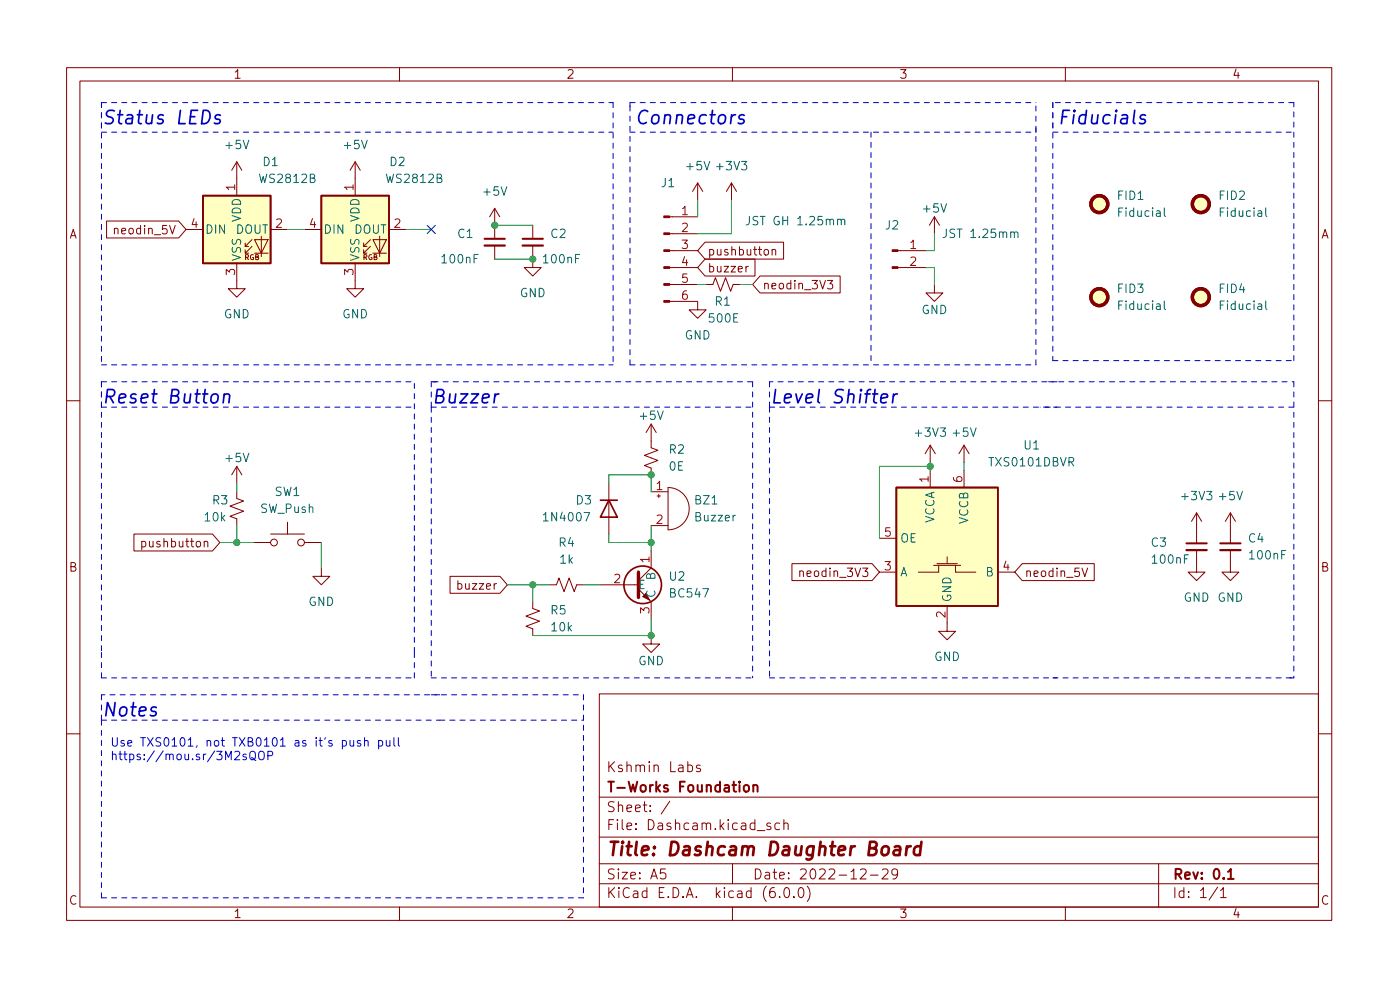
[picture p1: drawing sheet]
<svg xmlns="http://www.w3.org/2000/svg" width="210mm" height="148mm" viewBox="0 0 210 148" stroke-linecap="round" stroke-linejoin="round" font-family="sans-serif">
<g fill="none" stroke="#840000" stroke-width=".15">
<path d="M10 10.2h190v128h-190zM12 12.2h186v124h-186zM60 10.2v2M110 10.2v2M160 10.2v2M16 33.2h10.8l1.1 1.3-1.1 1.2h-10.8zM27.9 34.5h2.6M35.6 39.5v3.8h1.2l-1.2 1.3-1.3-1.3h1.3M35.6 24.3l-.8 1.3M35.6 24.3v5.1M35.6 24.3l.7 1.3M36.8 37h.5"/>
<path d="M37.8 37l-1 1v-.5M37.8 36l-1 1v-.5M38.2 36h2.1l-1.1 2zM38.2 38h2.1M39.2 35.5v3M40.6 34.5h2.6M45.7 34.5h2.6M53.3 39.5v3.8h1.3l-1.3 1.3-1.2-1.3h1.2M53.3 24.3v5.1M53.3 24.3l-.7 1.3M53.3 24.3l.8 1.3M54.6 37h.5"/>
<path d="M55.6 37l-1 1v-.5M55.6 36l-1 1v-.5M56 36h2l-1 2zM56 38h2M57 35.5v3M58.4 34.5h2.6M74.3 31.3v4.5M74.3 36.9v2M74.3 31.3l-.8 1.2M74.3 31.3l.8 1.2M80 36.9v3.3h1.3l-1.3 1.2-1.3-1.2h1.3M80 33.8v2"/>
<path d="M100.6 37.6h4.2M100.6 35.1h4.2M100.6 32.5h4.2M104.8 27.5l-.8 1.2M104.8 27.5v2.5M104.8 27.5l.7 1.2M105.9 36.4h11.8v2.5h-11.8l-1.1-1.3zM105.9 38.9h7.5v2.5h-7.5l-1.1-1.2zM109.9 27.5l-.8 1.2M109.9 27.5v2.5M109.9 27.5l.7 1.2M112.4 40h-.3l-.1 .2"/>
<path d="M116 37.6l.1-.2 .3 .1 .1 .8M116 37.4v.9M134.8 37.6h4.3M140.3 32.5l-.7 1.3M140.3 32.5v2.6M140.3 32.5l.8 1.3M100.6 45.2h4.2v1.3h1.2l-1.2 1.3-1.3-1.3h1.3M100.6 42.7h4.2M100.6 40.2h4.2M106 42.7h1.1l.3-1 .8 2 .8-2 .7 2 .4-1h1M114.1 41.4h12.1v2.6h-12.1l-1.1-1.3zM124.3 42.1h.8l-.5 .5 .4 .1v.6l-.2 .1h-.3l-.2-.1"/>
<path d="M134.8 40.2h4.3M140.3 42.7v1.3h1.3l-1.3 1.2-1.2-1.2h1.2M10 60.2h2M35.6 73.8v1l1 .4-2.1 .8 2.1 .7-2.1 .8 1.1 .4v1M35.6 70v2.6M35.6 70l-.8 1.3M35.6 70l.7 1.3M43.2 78.4v1.8M91.4 72.6v7.6M97.8 63.7v3.5l1 .4-2 .8 2 .7-2 .8 1 .4v1M97.8 73.8h2.5M97.8 78.9h2.5"/>
<path d="M97.8 63.7l-.8 1.2M97.8 63.7l.8 1.2M98.7 74.5h.5M98.9 74.2v.5M100.3 73.2a3.2 3.2 0 0 1 3.2 3.2 3.2 3.2 0 0 1-3.2 3.1zM139.7 66.8l-.8 1.3M139.7 66.8v2.6M139.7 70.6v2.6M139.7 66.8l.8 1.3M144.8 66.8v2.6M144.8 70.6v2.6M144.8 66.8l-.8 1.3"/>
<path d="M144.8 66.8l.7 1.3M179.7 77l-.8 1.3M179.7 77v4.6M179.7 77l.8 1.3M184.8 77v4.6M184.8 77l-.8 1.3M184.8 77l.7 1.3M198 60.2h2M20.1 80.2h11.8l1.1 1.2-1.1 1.3h-11.8zM21.3 81.3h.4l.2 .2v.4l-.1 .1h-.5M21.3 81.3v1.2M30.7 81.4l.1-.1h.4v.8"/>
<path d="M38.1 81.4h2.5M40.6 80.2h5.1M45.7 81.4h2.6M48.3 85.3v1.2h1.2l-1.2 1.3-1.3-1.3h1.3M67.6 86.5h7.5l1.1 1.3-1.1 1.3h-7.5zM80 90.3v1l1 .4-2 .8 2 .8-2 .7 1 .4v1M82.5 87.8h1.1l.3-1 .8 2 .8-2 .7 2 .4-1h1M90.2 87.8h5.7M95.9 88.4l1.9 1.9v2.6M97.8 95.4v1.3h1.3l-1.3 1.3-1.3-1.3h1.3M97.8 82.7v2.6l-1.9 1.9M118.9 84.6h12.1l1.1 1.3-1.1 1.3h-12.1z"/>
<path d="M120.1 85.8l.2-.1 .3 .1 .1 .8M120.1 85.7v.9M132.1 85.9h2.5M132.1 80.8h2.5M140.2 84.9h4.1M140.7 84.6h3.1M141 84.9v1h-3.1M142.2 91v3.8h1.3l-1.3 1.2-1.2-1.2h1.2M142.2 83.6v1M143.5 84.9v1h3.1M149.9 85.9h2.5M153.5 84.6h10.8v2.6h-10.8l-1.1-1.3z"/>
<path d="M162.5 85.3l.4 1.3 .4-1.3M179.7 82.6v3.3h1.3l-1.3 1.3-1.3-1.3h1.3M184.8 82.6v3.3h1.3l-1.3 1.3-1.3-1.3h1.3M10 110.2h2M90 104.2h108v32h-108zM90 119.7h108M103.3 114.9l.4-.1 .3 .3v.5l-.1 .2h-.6M105.2 114.9l-.4-.1-.2 .3 .1 .2 .5 .1v.4h-.6M198 110.2h2M60 136.2v2M90 132.7h108M90 129.7h108"/>
<path d="M90 125.7h108M99.9 130.4h-.7v.8l.2-.2 .5 .1 .1 .2-.1 .5-.2 .1h-.3l-.2-.1M100.6 120.3l-1.3 1.9M110 136.2v2M110 129.7v3M113.7 124.7h1.2M115.7 123.6l-.3-.1-.2 .3v.2l.5 .1v.4h-.5M117.1 134.6v.1M117.1 123.6l-.4-.1-.3 .3v.5l.1 .2h.6M117.7 123.7a.37 .37 0 0 1 .7 .1v.7M117.7 123v1.5M117.9 133.3l.3-.1a.94 .94 0 0 1 0 1.5h-.1a1 1 0 0 1-.2-1.4z"/>
<path d="M119.2 134.6v.1M120.1 133.3l.3-.1a.94 .94 0 0 1 0 1.5h-.2a1 1 0 0 1-.1-1.4zM121.2 133a1.72 1.72 0 0 1 0 2.3M129.2 130.6l.2-.2 .5 .1a.41 .41 0 0 1 .1 .6l-.8 .8h.9M130.7 131.4h1.2M132.5 130.6l.2-.2 .5 .1a.41 .41 0 0 1 .1 .6l-.9 .8h1M134.8 131.1l-.3 .3-.4-.1-.2-.2v-.4l.2-.2 .4-.1 .2 .2a.99 .99 0 0 1-.3 1.3h-.3M160 136.2v2M174 129.7v6.5M182.9 133.2l-1.3 1.9M183.3 133.7l.4-.5v1.5M183.3 134.7h.9"/>
<circle cx="41.1" cy="81.4" r=".51"/>
<circle cx="45.2" cy="81.4" r=".51"/>
</g>
<path d="M72.8 35.8h3M78.5 35.8h3M178.2 81.6h3M183.3 81.6h3M111.8 118a.41 .41 0 0 1 .4-.2 .41 .41 0 0 1 .3 .3v.5a.41 .41 0 0 1-.4 .3 .41 .41 0 0 1-.4-.3zM113.1 118a.37 .37 0 0 1 .7 .1v.7M113.1 117.8v1M184.4 130.9l.4-.5v1.5M184.4 131.9h.9" fill="none" stroke="#840000" stroke-width=".3"/>
<path d="M134.4 127.1l.2-.1 .5 .1 .1 .2-.1 1.1M135.2 127.5l-.7 .1a.4 .4 0 0 0-.3 .4 .4 .4 0 0 0 .2 .4l.7-.1M136.2 127l-.2 1.4M136.8 127a.59 .59 0 0 0-.6 .4M138.3 127.1a.66 .66 0 0 0-1 .3l-.1 .6 .2 .3 .2 .1 .5-.1M138.4 126.4l-.3 2" fill="none" stroke="#840000" stroke-width=".4"/>
<g fill="none" stroke="#840000" stroke-width=".25">
<path d="M30.5 29.4h10.1v10.1h-10.1zM48.3 29.4h10.1v10.1h-10.1zM90.2 75.1h2.5M91.4 75.1l1.3 2.5h-2.5zM134.6 73.2h15.3v17.8h-15.3z"/>
<circle cx="96.5" cy="87.8" r="2.82"/>
</g>
<g fill="none" stroke="#840000" stroke-width=".51">
<path d="M95.9 85.9v3.8"/>
<circle cx="165.1" cy="30.6" r="1.27"/>
<circle cx="180.3" cy="30.6" r="1.27"/>
<circle cx="165.1" cy="44.6" r="1.27"/>
<circle cx="180.3" cy="44.6" r="1.27"/>
</g>
<path d="M72.8 36.9h3M78.5 36.9h3M178.2 82.6h3M183.3 82.6h3" fill="none" stroke="#840000" stroke-width=".33"/>
<g fill="#ffffc2" stroke="#ffffc2" stroke-width=".15">
<path d="M30.5 29.4h10.1v10.1h-10.1z"/>
<path d="M48.3 29.4h10.1v10.1h-10.1z"/>
<path d="M134.6 73.2h15.3v17.8h-15.3z"/>
<circle cx="165.1" cy="44.6" r="1.27"/>
<circle cx="165.1" cy="30.6" r="1.27"/>
<circle cx="180.3" cy="30.6" r="1.27"/>
<circle cx="180.3" cy="44.6" r="1.27"/>
</g>
<path d="M112.5 32.5v.9a.41 .41 0 0 1-.4 .4M126.3 33.1l.2-.2 .3 .1 .1 .8M152.3 35l.2-.2 .3 .1 .1 .8M174.9 31.2v1.1l.1 .2M190.1 31.2v1.1l.2 .2M174.9 45.2v1.1l.1 .2M190.1 45.2v1.1l.2 .2" fill="none" stroke="#006464" stroke-width=".15"/>
<g fill="#840000" stroke="#840000" stroke-width=".15">
<path d="M99.7 45.1h.9v.3h-.9z"/>
<path d="M99.7 42.6h.9v.2h-.9z"/>
<path d="M99.7 40h.9v.3h-.9z"/>
<path d="M99.7 37.5h.9v.3h-.9z"/>
<path d="M99.7 35h.9v.2h-.9z"/>
<path d="M99.7 32.4h.9v.3h-.9z"/>
<path d="M134 40h.8v.3h-.8z"/>
<path d="M134 37.5h.8v.3h-.8z"/>
</g>
<path d="M33.1 17.3a.49 .49 0 0 0-.8 .3l.2 .3 .5 .1 .1 .3-.3 .3-.6-.1M172 17.3a.49 .49 0 0 0-.8 .3l.3 .3 .5 .1v.2l-.1 .3-.2 .1-.6-.1M33.7 59.3a.49 .49 0 0 1 .8 .1l-.1 1.1M33.7 59.1l-.2 1.4M134.2 59.1l-.2 1.4M134.8 59.1a.59 .59 0 0 0-.6 .4" fill="none" stroke="#0000c2" stroke-width=".25"/>
<g fill="none" stroke="#0000c2" stroke-width=".15">
<path d="M37 113.3l-.3-.1-.2 .2v.2l.5 .1v.3h-.5M37.6 113a.43 .43 0 0 1 .5-.2 .43 .43 0 0 1 .3 .4v.4a.42 .42 0 0 1-.5 .5 .42 .42 0 0 1-.4-.5zM37.8 113.7l.2 .1 .4 .4M38.9 113a.43 .43 0 0 1 .5-.2 .43 .43 0 0 1 .3 .4v.4a.42 .42 0 0 1-.4 .5 .42 .42 0 0 1-.5-.5zM40.2 113.4h.6l.2-.2-.1-.3-.2-.1h-.5v1.3M51.4 111.2h.4l.2 .2v.4l-.1 .1h-.5M52.6 111.2v.7l.3 .1 .2-.1M53.1 111.2v.8M54.1 111.2h-.3l-.1 .1v.2l.4 .1v.3h-.4M54.7 111.3l.2-.1h.3l.1 .8M54.7 110.7v1.3M56.9 111.2h.3l.3 .2v.4l-.2 .1h-.4"/>
<path d="M56.9 111.2v1.2M58 111.2l.1 .7 .3 .1 .2-.1M58.6 111.2v.8M59.2 110.7v1.1l.1 .2M59.8 110.7v1.1l.2 .2"/>
</g>
<g fill="none" stroke="#0000c2" stroke-width=".15" stroke-dasharray=".8 .8">
<path d="M15.2 15.4h76.9M15.2 19.2v-3.8M15.2 15.4v39.4M15.2 19.8h76.9M92.1 15.4v39.4M94.6 15.4v.6M94.6 15.4h61M94.6 19.8h61M130.8 19.8v35M155.6 19.8v-.6M158.1 15.4v38.7M158.1 15.4v4.4"/>
<path d="M158.1 19.8h36.2M194.3 15.4h-36.2M15.2 57.3v3.8M15.2 57.3h47M15.2 57.3v40.7M15.2 54.8h76.9M64.8 57.3h1.2M94.6 54.8v-39.4M94.6 54.8h61M113 57.3v44.5M113 57.3h-48.2M115.6 57.3v3.8"/>
<path d="M155.6 54.8v-39.4M157.5 57.3h36.8M158.1 54.1h36.2M158.7 57.3h-43.1M194.3 54.1v-38.7M194.3 57.3v44.5M15.2 61.1h47M64.8 61.1v40.7M64.8 61.1h48.2M64.8 61.1v-3.8M115.6 61.1h43.1M115.6 61.1v40.7"/>
<path d="M194.3 61.1h-38.1M15.2 98v3.8M62.2 98v-40.7M62.2 98v3.8M15.2 101.8h47M15.2 108.1h50.8M15.2 104.3v3.8M64.8 104.3h22.8M64.8 101.8h48.2M66 108.1h21.6M66 104.3h-50.8M87.6 104.3v30.5"/>
<path d="M115.6 101.8h43.1M158.1 101.8h36.2M194.3 101.8h-.6M15.2 134.8v-26.7M87.6 134.8h-72.4"/>
</g>
<g fill="none" stroke="#009600" stroke-width=".15">
<path d="M43.2 34.5h2.5M61 34.5h3.8M74.3 33.8h5.7M74.3 38.9h5.7M104.8 30v2.5M109.9 30v5.1h-5.1M140.3 35.1v2.5h-1.2M104.8 42.7h1.2M111.1 42.7h1.9M139.1 40.2h1.2v2.5M35.6 72.6v1.2M35.6 78.9v2.5"/>
<path d="M91.4 72.6v-1.3h6.4v2.5M97.8 78.9v3.8M139.7 69.4v1.2M139.7 70h-7.6v10.8M144.8 69.4v1.2M33 81.4h5.1M48.3 81.4v3.9M76.2 87.8h6.3M80 87.8v2.5M87.6 87.8h2.6M91.4 80.2v1.2h6.4M97.8 92.9v2.5h-17.8"/>
</g>
<path d="M64.2 33.8l1.2 1.3M65.4 33.8l-1.2 1.3" fill="none" stroke="#000084" stroke-width=".15"/>
<g fill="#009600" stroke="#009600" stroke-width=".15">
<circle cx="35.6" cy="81.4" r=".46"/>
<circle cx="80" cy="38.9" r=".46"/>
<circle cx="74.3" cy="33.8" r=".46"/>
<circle cx="80" cy="87.8" r=".46"/>
<circle cx="97.8" cy="95.4" r=".46"/>
<circle cx="97.8" cy="81.4" r=".46"/>
<circle cx="97.8" cy="71.3" r=".46"/>
<circle cx="139.7" cy="70" r=".46"/>
</g>
<g font-size="2.8" fill="#0000c2">
<text x="15.2" y="18.7">Status LEDs</text>
<text x="95.2" y="18.7">Connectors</text>
<text x="158.7" y="18.7">Fiducials</text>
<text x="15.2" y="60.6">Reset Button</text>
<text x="64.8" y="60.6">Buzzer</text>
<text x="115.6" y="60.6">Level Shifter</text>
<text x="15.2" y="107.6">Notes</text>
</g>
<text font-size="2.8" fill="#840000" x="91" y="128.5">Title: Dashcam Daughter Board</text>
<g font-size="2.1" fill="#840000">
<text x="91" y="118.9">T-Works Foundation</text>
<text x="91" y="115.9">Kshmin Labs</text>
<text x="91" y="124.6">File: Dashcam.kicad_sch</text>
<text x="91" y="121.9">Sheet: /</text>
<text x="91" y="134.8">KiCad E.D.A. kicad (6.0.0)</text>
<text x="91" y="132">Size: A5</text>
<text x="113" y="132">Date: 2022-12-29</text>
<text x="176" y="132">Rev: 0.1</text>
<text x="176" y="134.8">Id: 1/1</text>
</g>
<g font-size="1.8" fill="#840000">
<text x="35" y="11.8">1</text>
<text x="85" y="11.8">2</text>
<text x="135" y="11.8">3</text>
<text x="185" y="11.8">4</text>
<text x="10.3" y="35.8">A</text>
<text x="17.6" y="35.2">neodin_5V</text>
<text x="198.4" y="35.8">A</text>
<text x="106.2" y="38.4">pushbutton</text>
<text x="106.2" y="40.9">buzzer</text>
<text x="114.5" y="43.4">neodin_3V3</text>
<text x="21.9" y="82.2">pushbutton</text>
<text x="10.3" y="85.8">B</text>
<text x="69.2" y="88.5">buzzer</text>
<text x="120.7" y="86.6">neodin_3V3</text>
<text x="153.8" y="86.6">neodin_5V</text>
<text x="198.4" y="85.8">B</text>
<text x="10.3" y="135.8">C</text>
<text x="35" y="137.8">1</text>
<text x="85" y="137.8">2</text>
<text x="135" y="137.8">3</text>
<text x="185" y="137.8">4</text>
<text x="198.4" y="135.8">C</text>
</g>
<g font-size="1.8" fill="#006464">
<text x="34" y="22.4">+5V</text>
<text x="51.7" y="22.4">+5V</text>
<text x="39.1" y="27.5">WS2812B</text>
<text x="39.5" y="24.9">D1</text>
<text x="58.2" y="27.5">WS2812B</text>
<text x="58.6" y="24.9">D2</text>
<text x="72.7" y="29.4">+5V</text>
<text x="99.3" y="28.1">J1</text>
<text x="103.2" y="25.6">+5V</text>
<text x="107.8" y="25.6">+3V3</text>
<text x="30.7" y="35.1">DIN</text>
<text x="35.4" y="35.1">DOUT</text>
<text x="36.2" y="33.4" transform="rotate(-90 36.2 33.4)">VDD</text>
<text x="48.5" y="35.1">DIN</text>
<text x="53.2" y="35.1">DOUT</text>
<text x="54" y="33.4" transform="rotate(-90 54 33.4)">VDD</text>
<text x="68.8" y="35.7">C1</text>
<text x="82.7" y="35.7">C2</text>
<text x="113" y="33.8">JST GH 1.25mm</text>
<text x="133" y="34.5">J2</text>
<text x="138.7" y="31.9">+5V</text>
<text x="142.2" y="35.7">JST 1.25mm</text>
<text x="167.9" y="30">FID1</text>
<text x="168.1" y="32.5">Fiducial</text>
<text x="183.1" y="30">FID2</text>
<text x="183.4" y="32.5">Fiducial</text>
<text x="36.2" y="39.3" transform="rotate(-90 36.2 39.3)">VSS</text>
<text x="54" y="39.3" transform="rotate(-90 54 39.3)">VSS</text>
<text x="66.5" y="39.5">100nF</text>
<text x="81.7" y="39.5">100nF</text>
<text x="33.6" y="47.8">GND</text>
<text x="51.4" y="47.8">GND</text>
<text x="78" y="44.6">GND</text>
<text x="107.4" y="45.9">R1</text>
<text x="138.4" y="47.2">GND</text>
<text x="167.9" y="44">FID3</text>
<text x="168.1" y="46.5">Fiducial</text>
<text x="183.1" y="44">FID4</text>
<text x="183.4" y="46.5">Fiducial</text>
<text x="102.8" y="51">GND</text>
<text x="106.6" y="48.4">500E</text>
<text x="96.2" y="63">+5V</text>
<text x="137.6" y="65.6">+3V3</text>
<text x="143.2" y="65.6">+5V</text>
<text x="34" y="69.4">+5V</text>
<text x="100.5" y="70.6">0E</text>
<text x="100.5" y="68.1">R2</text>
<text x="148.7" y="70">TXS0101DBVR</text>
<text x="153.8" y="67.5">U1</text>
<text x="31.9" y="75.7">R3</text>
<text x="39.1" y="77">SW_Push</text>
<text x="41.3" y="74.5">SW1</text>
<text x="86.5" y="75.7">D3</text>
<text x="104.4" y="75.7">BZ1</text>
<text x="177.6" y="75.1">+3V3</text>
<text x="183.2" y="75.1">+5V</text>
<text x="30.8" y="78.3">10k</text>
<text x="82" y="78.3">1N4007</text>
<text x="84" y="82.1">R4</text>
<text x="104.5" y="78.3">Buzzer</text>
<text x="135.1" y="81.4">OE</text>
<text x="140.3" y="78.7" transform="rotate(-90 140.3 78.7)">VCCA</text>
<text x="145.4" y="78.7" transform="rotate(-90 145.4 78.7)">VCCB</text>
<text x="172.9" y="82.1">C3</text>
<text x="187.5" y="81.4">C4</text>
<text x="187.8" y="84">100nF</text>
<text x="84.1" y="84.6">1k</text>
<text x="95.8" y="88.4">E</text>
<text x="98.4" y="89.8" transform="rotate(-90 98.4 89.8)">C</text>
<text x="98.4" y="87" transform="rotate(-90 98.4 87)">B</text>
<text x="100.5" y="87.2">U2</text>
<text x="100.7" y="89.7">BC547</text>
<text x="135.1" y="86.5">A</text>
<text x="148.1" y="86.5">B</text>
<text x="173.2" y="84.6">100nF</text>
<text x="46.3" y="91">GND</text>
<text x="82.7" y="92.2">R5</text>
<text x="82.9" y="94.8">10k</text>
<text x="142.9" y="90.5" transform="rotate(-90 142.9 90.5)">GND</text>
<text x="177.7" y="90.3">GND GND</text>
<text x="95.8" y="99.9">GND</text>
<text x="140.3" y="99.2">GND</text>
</g>
<g font-size="1.8" fill="#a90000">
<text x="35.3" y="28.6" transform="rotate(-90 35.3 28.6)">1</text>
<text x="53.1" y="28.6" transform="rotate(-90 53.1 28.6)">1</text>
<text x="28.7" y="34.2">4</text>
<text x="41.4" y="34.2">2</text>
<text x="46.5" y="34.2">4</text>
<text x="59.2" y="34.2">2</text>
<text x="102.4" y="32.3">1</text>
<text x="102.4" y="34.8">2</text>
<text x="35.3" y="41.3" transform="rotate(-90 35.3 41.3)">3</text>
<text x="53.1" y="41.3" transform="rotate(-90 53.1 41.3)">3</text>
<text x="102.4" y="37.4">3</text>
<text x="102.4" y="39.9">4</text>
<text x="136.7" y="37.4">1</text>
<text x="136.7" y="39.9">2</text>
<text x="102.4" y="42.5">5</text>
<text x="102.4" y="45">6</text>
<text x="98.6" y="73.6">1</text>
<text x="139.4" y="72.4" transform="rotate(-90 139.4 72.4)">1</text>
<text x="144.5" y="72.4" transform="rotate(-90 144.5 72.4)">6</text>
<text x="98.6" y="78.6">2</text>
<text x="132.9" y="80.6">5</text>
<text x="92.2" y="87.5">2</text>
<text x="97.5" y="84.5" transform="rotate(-90 97.5 84.5)">1</text>
<text x="132.9" y="85.6">3</text>
<text x="150.6" y="85.6">4</text>
<text x="97.5" y="92.1" transform="rotate(-90 97.5 92.1)">3</text>
<text x="142" y="92.7" transform="rotate(-90 142 92.7)">2</text>
</g>
<g font-size="1.8" fill="#0000c2">
<text x="16.5" y="112.1">Use TXS0101, not TXB0101 as it's push pull</text>
<text x="16.5" y="114.1">https://mou.sr/3M2sQOP</text>
</g>
<g font-size="1.1" fill="#840000">
<text x="36.7" y="39">RGB</text>
<text x="54.4" y="39">RGB</text>
</g>
</svg>
